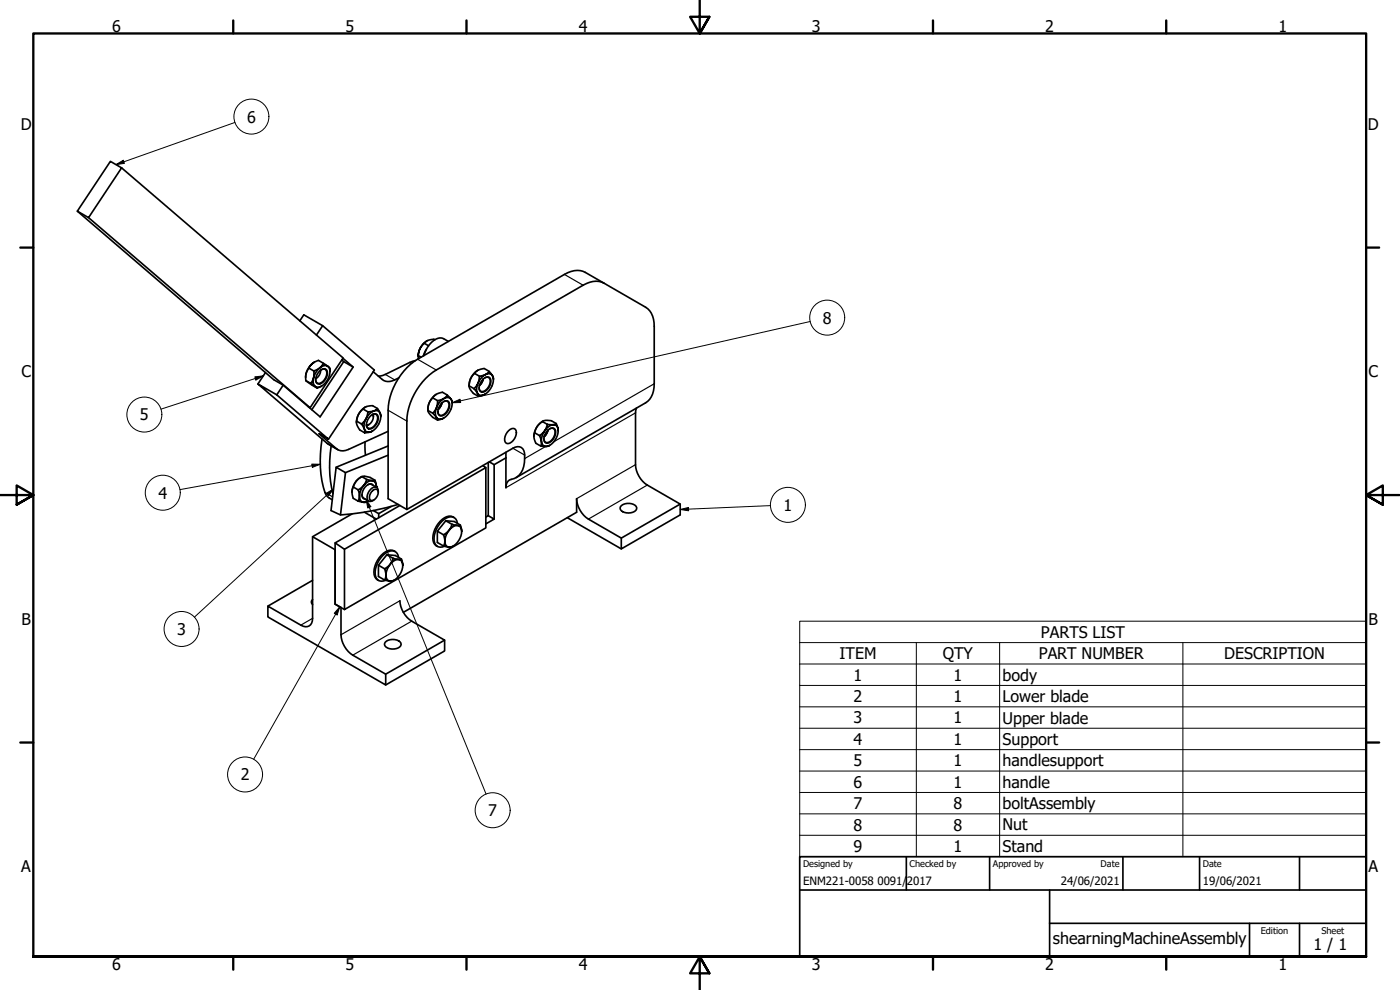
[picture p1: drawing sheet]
<svg xmlns="http://www.w3.org/2000/svg" width="420mm" height="297mm" viewBox="0 0 420 297" stroke-linecap="round" stroke-linejoin="round" font-family="sans-serif">
<!-- layer: Visible (ISO) -->
<g fill="none" stroke="#000" stroke-width=".5">
<path d="M36.5 50.4l-3.4-2-9.9 15 3.4 1.9 9.9-14.9 66.5 57-9.9 14.9-.6-.3M23.2 63.4l59 50.5 2.8 1.7 11.1 9.5 9.9-15-3.4-2.1M26.6 65.3l66.5 57M90 96.3l1.2-1.8 5.6 3.2M181.3 85a6.1 6.1 0 0 0-6.3 .6l-44.1 25.4a19.5 19.5 0 0 0-8.8 15.3v26.6l31.8-18.4a2.15 2.15 0 0 1 2.5-.3 2.15 2.15 0 0 1 1 2.3 6.5 6.5 0 0 1-3.1 7.1 2.44 2.44 0 0 0-2.5 2.7v-10.6M79.7 111.8l-2.3 3.4M83.1 118.5l15.5 13.3-2.9-1.7 5.3 4.6a3.2 3.2 0 0 0 3.6 .1l11.9-5.4M83.1 118.5l-5.7-3.3 20.8 17.8 3.2 1.9M85 115.6l-1.9 2.9M91.8 114.2l3.4 2.2M91.8 114.2l1.4 .8M92.7 110.5a4.4 4.4 0 0 0-.9 3.7"/>
<path d="M92.7 110.5l1-1.4a5.5 5.5 0 0 0-2 4.2M92.7 110.5l1.5 .8M94.1 113.4a2.54 2.54 0 0 0 .5 2.6l-1.4-1zM94.2 111.3l1.8-.9-1 1-.9 2zM94.3 108.7l-.6 .4 1.9-1 1.4 .9M95 100.5l1.8-2.8 15.5 13.3-13.7 20.8M95.9 111.4a1.25 1.25 0 0 1 1.4-.8 1.25 1.25 0 0 1 1 1.3 3.3 3.3 0 0 1-2.8 3.3 1.8 1.8 0 0 1-.4-2.7zM96.2 111.2v-.1l-.4 1.4-1.1 1.1 .2-.1M96.5 110.9a1.05 1.05 0 0 1 1.2 0 1.05 1.05 0 0 1 .4 1.2 2.88 2.88 0 0 1-2.8 2.9l-.3-.2-.3-.9M96.5 115.9l-1.3 .5M97 109l1.4 .9a1.92 1.92 0 0 0-2.4 .5zM99 111.5v-1.1l-.6-.5a3.6 3.6 0 0 1-.4 4.6l-1 1a2.11 2.11 0 0 1-2.4 .5l.6 .4"/>
<path d="M102.9 107.5l3.1 2.6M103.2 108.5l-9.6 14.4M112 111.5l2.7 2.4a3.3 3.3 0 0 0 3.8 .1l1.2-.6M124.7 108.2l-1.7 .5-7.4 3.6-2.1 .6M125.5 106.7l.5-2.1a4.3 4.3 0 0 0-.4 3M125.5 106.7v.2M125.5 106.7l.9 .5M127.3 103l1.3 .7M128 104.8l-1 2M128 102.3l-1.1 1-.9 1.3 1.3-1.6M129.9 119.4a4.8 4.8 0 0 0-1.5 3.7M129.9 119.4l1.4 .8"/>
<path d="M130.5 101.9a3.2 3.2 0 0 0-3.2 1.1M130.9 118.3a5.6 5.6 0 0 0-2.5 4.8M134.2 118.5l1.2 1.3a1.51 1.51 0 0 0-2.2-.2zM134.2 118.5l-1.4-.8a3.8 3.8 0 0 0-2.9 1.7M134.6 102.4a3.6 3.6 0 0 0-5.7 1l-1 1.6-.6 1.7M140.8 115.8a3.5 3.5 0 0 0 1.3 2.2l1.4 .9M140.8 115.8l1.4 .8M142.4 112a4.8 4.8 0 0 0-1.6 3.8M142.4 112l1.5 .9M143.3 118a1.44 1.44 0 0 0 2.1 .4l-1.9 .5zM143.3 111.2a5.6 5.6 0 0 0-2.5 4.7M143.3 111.2h.1"/>
<path d="M143.5 115l-.3 .7a3.1 3.1 0 0 0 .1 2.3l-1.1-1.4zM143.9 112.9l1.8-.5-1.5 1.3-.7 1.3zM144.9 113.8a1.25 1.25 0 0 1 1.4-.7 1.25 1.25 0 0 1 1 1.2 3.3 3.3 0 0 1-2.7 3.4 1.78 1.78 0 0 1-.5-2.8zM145 113.8l-.4 1-.7 .9M145 113.7l-.4 1.1-.7 .9M145.5 113.4a1.05 1.05 0 0 1 1.3-.1 1.05 1.05 0 0 1 .3 1.3 2.88 2.88 0 0 1-2.8 2.8l-.4-.6-.1-.4M145.6 118.3h-.1M145.7 112.4l1.1-1 1 1.4a1.43 1.43 0 0 0-2.1-.4zM146.8 111.4l-1.5-.8a3.6 3.6 0 0 0-2.9 1.4M148.1 113.9l-.3-1.1a5 5 0 0 1-2.4 5.6l.1-.1M96.6 131.7a32.6 32.6 0 0 0 1.2 16.7l.5 .6 1.4 1M99.4 133.8a35.7 35.7 0 0 0 .5 14.3"/>
<path d="M107 126.4a3.3 3.3 0 0 0 1 2.6l1.4 .9M107 126.4l1.5 .8M109 122.7a4.9 4.9 0 0 0-2 3.7M109 122.7l1.4 .9M109.4 128.8a1.36 1.36 0 0 0 1.9 .8l-1.9 .3zM109.6 122.2a5.5 5.5 0 0 0-2.6 4.6M109.6 132.6l.1 4M109.8 125.6l-.6 2 .2 1.2-.9-1.6zM110.4 123.6l1.8-.3-1.5 1.1-.9 1.2zM110.7 127.4l-.7 .3M111.3 124.7a1.2 1.2 0 0 1 1.5-.5 1.2 1.2 0 0 1 .7 1.4 3 3 0 0 1-2.9 3.1 2.11 2.11 0 0 1-.1-3zM111.7 124.4a1.05 1.05 0 0 1 1.3 0 1.05 1.05 0 0 1 .3 1.2 2.88 2.88 0 0 1-2.8 2.9l-.3-.2-.2-.9"/>
<path d="M111.7 129.4h.1M111.8 124.4a2.38 2.38 0 0 1-1.8 3.1M112 124.3l.1 .8M112.2 123.3l1.1-.7 .8 1.5a1.36 1.36 0 0 0-1.9-.8zM113.3 122.6a3.1 3.1 0 0 0-3.3-.6l-1 .7M114.3 125l-.2-.9a5.1 5.1 0 0 1-2.8 5.5l.4-.2M116.5 136.6l-12.8 5.2M116.5 133.8l-15.6 6.4M128.4 123.1l.3 .9 1.2 1.2 1.4 .9M128.4 123.1l1.5 .9M131 122.3l-.2 .7a2.82 2.82 0 0 0 .2 2.2l-1.1-1.2zM131 125.2a1.51 1.51 0 0 0 2.2 .2l-1.9 .7z"/>
<path d="M131.3 120.2l1.9-.6-1.1 .8-1.1 1.9zM132.4 121.2a1.43 1.43 0 0 1 2.4-.4 3.4 3.4 0 0 1-2.4 4 1.55 1.55 0 0 1-.7-2.5zM132.6 120.9l-1.1 1.9 .7-.8 .4-1.1-.4 1.1-.7 .9M133.1 120.5a1.05 1.05 0 0 1 1.3 0 1.05 1.05 0 0 1 .4 1.2 2.88 2.88 0 0 1-2.8 2.9l-.3-.3-.3-.8M135.7 121.1l-.3-1.3a4.8 4.8 0 0 1-2.2 5.6M144.9 139.7l.9 .6-42.4 24.5-2.8-1.9 19.4-11.2M146.5 138.8v15.9l-.7 .5M146.8 138.6l1.5 .8v16.4M151.8 137.4l-3.5 2M152.6 129.2a1.28 1.28 0 0 1 1.8-.6 1.28 1.28 0 0 1 .5 1.8l-.5 1.2a2.01 2.01 0 0 1-2.6 1.3 2.78 2.78 0 0 1 .8-3.7zM160.2 130.9h.1M160.5 129.9a3.5 3.5 0 0 0 .3 3.1l1.5 .8"/>
<path d="M160.5 129.9l1.4 .8M161.9 130.7l1.6-1.5-.9 2-.1 1.3zM162.5 132.5a1.44 1.44 0 0 0 1.5 1.4l-1.7-.1zM162.8 126.5a4.9 4.9 0 0 0-2.3 3.4M162.8 126.5a3.4 3.4 0 0 1 2.7-.3l1.4 .9M162.8 126.5l1.4 .8M163 126.3a5.5 5.5 0 0 0-2.8 4.6M163.3 131l.7-.9 .4-1-.4 1-.7 .9M164.2 127.3l1.8 .1-1.6 .8-.9 1zM164.4 129.1a1.29 1.29 0 0 1 1.7-.6 1.29 1.29 0 0 1 .6 1.7l-.5 1.3a2.04 2.04 0 0 1-2.6 1.3 2.77 2.77 0 0 1 .8-3.7zM165 128.7a1.05 1.05 0 0 1 1.2 0 1.05 1.05 0 0 1 .4 1.2 2.88 2.88 0 0 1-2.8 2.8l-.3-.2-.3-.8M166 127.4l.9-.3 .6 1.8a1.44 1.44 0 0 0-1.5-1.5z"/>
<path d="M167.5 129.2v-.3a5.1 5.1 0 0 1-3.5 5l1-.3M167.5 129.2h.1M191 122.5l-.3 1.4v15.5a7.8 7.8 0 0 0 3.6 6.1l9.8 5.7v3.3l-17.6 10.2v-3.2M105.6 147.6h.1M105.7 154.2l-11.9 6.8v24.5a2.15 2.15 0 0 1-1 2.3 2.15 2.15 0 0 1-2.5-.2l-9.9-5.7v3.2l35.4 20.4v-3.2l-9.9-5.7a7.8 7.8 0 0 1-3.6-6.1v-8.2l-1.7-1v-16.4l-6.8-3.9M106 146.1a3.8 3.8 0 0 0 0 3.4l1.5 .9M106 146.1l1.5 .9M107.5 147l1.7-1.4-.8 1.3-.5 2zM107.9 148.9a1.62 1.62 0 0 0 1.2 1.8l-1.6-.3zM108.5 143a5.5 5.5 0 0 0-2.9 4.6M108.6 143a4.8 4.8 0 0 0-2.6 3.1M108.6 143l.8-.1 1.7 .4 1.5 .8"/>
<path d="M108.6 143l1.4 .8M108.6 148.4l.3 .8 1.7 1.1M109.4 153.7l3.5 2.1M110 143.8l1.7 .4a3.1 3.1 0 0 0-2.5 1.4zM110.4 145.4l.8-.2 1.8 1M110.6 150.3l-1.5 .4 1.3-.3M111.7 144.2l.9-.1 .3 1.9a1.62 1.62 0 0 0-1.2-1.8zM111.9 147.2a.98 .98 0 0 1 1.4-.2 .98 .98 0 0 1 .1 1.4l-.2 .5a1.46 1.46 0 0 1-2.2 1 2.43 2.43 0 0 1 .9-2.7zM112 145.6a1.51 1.51 0 0 0-2.5 .6l-.3 .5a2.13 2.13 0 0 0 0 3l.4 .1M112.9 146v.2M113.5 147.7a1.23 1.23 0 0 0-.7-1.6 1.23 1.23 0 0 0-1.6 .7l-.7 1.1a1.64 1.64 0 0 0 .4 2.5l1.3-.4M113.7 154.1v1.2"/>
<path d="M117.4 151.9l-3.7 2.2-1.7-.9M119.5 151.4a82.2 82.2 0 0 1-17.3 3.1l-2.9-1.3 1.6-13 2.8 1.6-1.5 12.7M131.3 159.4l1.8 1.1M133.8 156.2l1.8 1.1M135.6 157.3l1.7 .4a3.1 3.1 0 0 0-2.5 1.4zM136.3 155.3a2.74 2.74 0 0 0-3.6 .5 7.1 7.1 0 0 0-2.5 7.1l1.1 1M137.3 157a2.2 2.2 0 0 0-1.5-1.9 2.2 2.2 0 0 0-2.4 .7 6.8 6.8 0 0 0-2.7 7.5 1.97 1.97 0 0 0 2.7 .6M138.2 157.5l-1.9-1-2.5-.3-2.5 3.2v3.4l1.8 1M138.6 159.5a1.61 1.61 0 0 0-1.3-1.8l.9-.2a4.9 4.9 0 0 1-3.4 6.7l1.2-.4M145.8 140.3v18.1l-42.4 24.5v-18.1M146.5 154.7l1.8 1.1-2.5 1.4M154.9 143.3l38.9-22.4a6.1 6.1 0 0 0 2.5-5.8v-17.2a6.4 6.4 0 0 0-2.5-5.7l-18.2-10.5a6.1 6.1 0 0 0-6.2 .6l-44.1 25.5a19.5 19.5 0 0 0-8.8 15.3v26.5l5.6 3.3"/>
<path d="M170.2 155.3l16.3 9.4M186.5 151.7a3.2 3.2 0 0 1 4.6 .6 2.01 2.01 0 0 1-2.4 1.6 2.19 2.19 0 0 1-2.6-1.5zM204.1 151.2l-17.6 10.3-9.9-5.7a7.8 7.8 0 0 1-3.5-6.2v4.1l-52 30M93.8 179.9a.95 .95 0 0 0 0 1.5M93.8 174.1l-13.4 7.8M100.6 162.9v18.4l2.8 1.6M113.6 169.6l1.8 1.1M115.4 170.7l1.7-1.4-.8 1.3-.5 2zM115.8 172.6a1.61 1.61 0 0 0 1.3 1.8l-1.7-.4zM116.1 166.5l1.9 1M118 167.5l1.6 .4a3.1 3.1 0 0 0-2.5 1.4zM118.6 165.5a2.74 2.74 0 0 0-3.5 .5 7.1 7.1 0 0 0-2.6 7.1l1.1 1.1"/>
<path d="M119.6 167.2a2.2 2.2 0 0 0-1.5-1.9 2.2 2.2 0 0 0-2.4 .7 6.8 6.8 0 0 0-2.7 7.5 1.97 1.97 0 0 0 2.7 .6M120.5 167.7l-1.9-1-2.5-.2-2.5 3.1v3.4l1.8 1M120.9 169.7a1.61 1.61 0 0 0-1.3-1.8l.9-.2a4.9 4.9 0 0 1-3.4 6.7l1.3-.4M133.1 160.5l1.7-1.4-.8 1.3-.5 2zM133.5 162.4a1.61 1.61 0 0 0 1.3 1.8l-1.7-.4zM115.6 192.7a3.4 3.4 0 0 1 4.7 .3 1.68 1.68 0 0 1-2 1.7h-.7a1.84 1.84 0 0 1-2.2-1.6zM120 180.2a7.8 7.8 0 0 0 3.6 6.2l9.8 5.7-17.6 10.2M133.4 192.1v3.2l-17.6 10.2"/>
</g>
<!-- layer: Visible Narrow (ISO) -->
<g fill="none" stroke="#000" stroke-width=".35">
<path d="M169.4 82.3l5.6 3.3M115.6 112.3l2.9 1.7M123 108.7l.5 .4M125.3 107.8l5.6 3.2M196.3 115.1l-30.1 17.4M98.2 133l2.8 1.7M116.5 123.1l5.6 3.2M153.9 134.5l3.5 2M163.8 134l-6.4 3.6M190.7 123.9l-38.9 22.4M190.7 139.4l-17.6 10.2M97.5 147.7l2.3 1.4"/>
<path d="M194.3 145.5l-17.7 10.3M93.8 185.5l-3.5 2.1M120 180.2l-17.7 10.3M123.6 186.4l-17.7 10.2"/>
</g>
<!-- layer: Visible (ISO) -->
<circle cx="112.9" cy="146" r=".25" fill="#000"/>
<!-- layer: Symbol (ISO) -->
<g fill="none" stroke="#000" stroke-width=".3">
<path d="M70.5 36.7l-35.7 12.7M34.8 49.4l2.2-1.3 .3 .9zM243.2 96.5l-107.5 24.3M76.5 113.1l2.5-.3-2.2 1.2zM79 112.8l-30.7 10M93.6 139.2l2.5 .1-2.4 .9zM96.1 139.3l-42.1 7.6M135.7 120.8l2.3-1 .3 1zM97.9 148l2.2-1.3-1.5 2.1zM100.1 146.7l-41.8 38.5M109.9 149.9l1.4 2.1-.9 .4zM109.9 149.9l36 88.4"/>
<path d="M204.1 152.9l2.5-.6 .1 1zM231.2 151.7l-27.1 1.2M102 182.1l-.8 2.4-.9-.5zM102 182.1l-25.9 45.7M240 192.8v-6.4h170v6.4M240 192.8h170v6.4M240 192.8v64.2h170v-57.8M240 199.2h170M275 192.8v64.2M300 192.8v64.2M355 192.8v64.2M240 205.7h170"/>
<path d="M240 212.1h170M240 218.5h170M240 224.9h170M240 231.3h170M240 237.8h170M240 244.2h170M240 250.6h170"/>
<circle cx="75.5" cy="35" r="5.3"/>
<circle cx="248.3" cy="95.3" r="5.3"/>
<circle cx="43.3" cy="124.4" r="5.3"/>
<circle cx="48.8" cy="147.8" r="5.3"/>
<circle cx="236.5" cy="151.5" r="5.3"/>
<circle cx="54.5" cy="188.7" r="5.3"/>
<circle cx="73.5" cy="232.4" r="5.3"/>
<circle cx="147.9" cy="243.1" r="5.3"/>
</g>
<!-- layer: Border (ISO) -->
<g fill="none" stroke="#000" stroke-width=".7">
<path d="M70 6.1v3.9M140 6.1v3.9M210 0v10l-2.9-5h5.8l-2.9 5 2.9-5M280 6.1v3.9M350 6.1v3.9M6.1 74.3h3.9M410 74.3h3.9M0 148.5h10l-5-2.8v5.7l5-2.9-5 2.9M420 148.5h-10l5-2.8v5.7l-5-2.9 5 2.9M6.1 222.8h3.9M410 222.8h3.9M10 287v-277h400v277h-400h400"/>
<path d="M70 287v3.9M140 287v3.9M212.9 292l-2.9-5 2.9 5h-5.8l2.9-5v10M280 287v3.9M350 287v3.9"/>
</g>
<!-- layer: Title (ISO) -->
<path d="M240 257h170v30h-170zM272 257v10M297 257v10M337 257v10M360 257v10M390 257v10M240 267h170M315 277h95M315 267v20M375 277v10M390 277v10" fill="none" stroke="#000" stroke-width=".5"/>
<!-- layer: Symbol (ISO) -->
<g fill="#000">
<path d="M34.8 49.4l2.2-1.3 .3 .9z" fill-rule="evenodd"/>
<path d="M76.5 113.1l2.5-.3-2.2 1.2z" fill-rule="evenodd"/>
<path d="M135.7 120.8l2.3-1 .3 1z" fill-rule="evenodd"/>
<path d="M93.6 139.2l2.5 .1-2.4 .9z" fill-rule="evenodd"/>
<path d="M97.9 148l2.2-1.3-1.5 2.1z" fill-rule="evenodd"/>
<path d="M109.9 149.9l1.4 2.1-.9 .4z" fill-rule="evenodd"/>
<path d="M204.1 152.9l2.5-.6 .1 1z" fill-rule="evenodd"/>
<path d="M102 182.1l-.8 2.4-.9-.5z" fill-rule="evenodd"/>
</g>
<g font-size="4.8">
<text x="33.7" y="9.6">6</text>
<text x="103.7" y="9.6">5</text>
<text x="173.7" y="9.6">4</text>
<text x="243.7" y="9.6">3</text>
<text x="313.7" y="9.6">2</text>
<text x="383.7" y="9.6">1</text>
<text x="6.2" y="38.9">D</text>
<text x="74.1" y="36.8">6</text>
<text x="410.5" y="38.9">D</text>
<text x="246.9" y="97.1">8</text>
<text x="6.4" y="113.2">C</text>
<text x="410.7" y="113.2">C</text>
<text x="42" y="126.1">5</text>
<text x="47.5" y="149.6">4</text>
<text x="235.1" y="153.2">1</text>
<text x="6.4" y="187.4">B</text>
<text x="53.2" y="190.5">3</text>
<text x="312.4" y="191.4">PARTS LIST</text>
<text x="410.7" y="187.4">B</text>
<text x="252" y="197.8">ITEM</text>
<text x="283" y="197.8">QTY</text>
<text x="311.8" y="197.8">PART NUMBER</text>
<text x="367.4" y="197.8">DESCRIPTION</text>
<text x="256.2" y="204.2">1</text>
<text x="286.2" y="204.2">1</text>
<text x="300.9" y="204.3">body</text>
<text x="256.2" y="210.7">2</text>
<text x="286.2" y="210.6">1</text>
<text x="300.9" y="210.7">Lower blade</text>
<text x="256.2" y="217.1">3</text>
<text x="286.2" y="217">1</text>
<text x="300.9" y="217.1">Upper blade</text>
<text x="256.2" y="223.5">4</text>
<text x="286.2" y="223.5">1</text>
<text x="300.9" y="223.5">Support</text>
<text x="256.2" y="229.9">5</text>
<text x="286.2" y="229.9">1</text>
<text x="300.9" y="230">handlesupport</text>
<text x="72.2" y="234.2">2</text>
<text x="256.2" y="236.3">6</text>
<text x="286.2" y="236.3">1</text>
<text x="300.9" y="236.4">handle</text>
<text x="146.5" y="244.9">7</text>
<text x="256.2" y="242.7">7</text>
<text x="286.2" y="242.8">8</text>
<text x="300.9" y="242.8">boltAssembly</text>
<text x="256.2" y="249.2">8</text>
<text x="286.2" y="249.2">8</text>
<text x="300.9" y="249.2">Nut</text>
<text x="256.2" y="255.6">9</text>
<text x="286.2" y="255.6">1</text>
<text x="300.9" y="255.7">Stand</text>
<text x="6.4" y="261.7">A</text>
<text x="410.7" y="261.7">A</text>
<text x="316" y="283.4">shearningMachineAssembly</text>
<text x="394.2" y="285">1 / 1</text>
<text x="33.7" y="290.9">6</text>
<text x="103.7" y="290.9">5</text>
<text x="173.7" y="290.9">4</text>
<text x="243.7" y="290.9">3</text>
<text x="313.7" y="290.9">2</text>
<text x="383.7" y="290.9">1</text>
</g>
<g font-size="3.4">
<text x="241" y="265.5">ENM221-0058</text>
<text x="263.3" y="265.5">0091/</text>
<text x="272.2" y="265.5">2017</text>
<text x="318.4" y="265.5">24/06/2021</text>
<text x="361" y="265.5">19/06/2021</text>
</g>
<g font-size="2.8">
<text x="241" y="260.1">Designed by</text>
<text x="273" y="260.1">Checked by</text>
<text x="298" y="260.1">Approved by</text>
<text x="330.3" y="260">Date</text>
<text x="361" y="260">Date</text>
<text x="378.4" y="280.1">Edition</text>
<text x="396.6" y="280.1">Sheet</text>
</g>
</svg>
